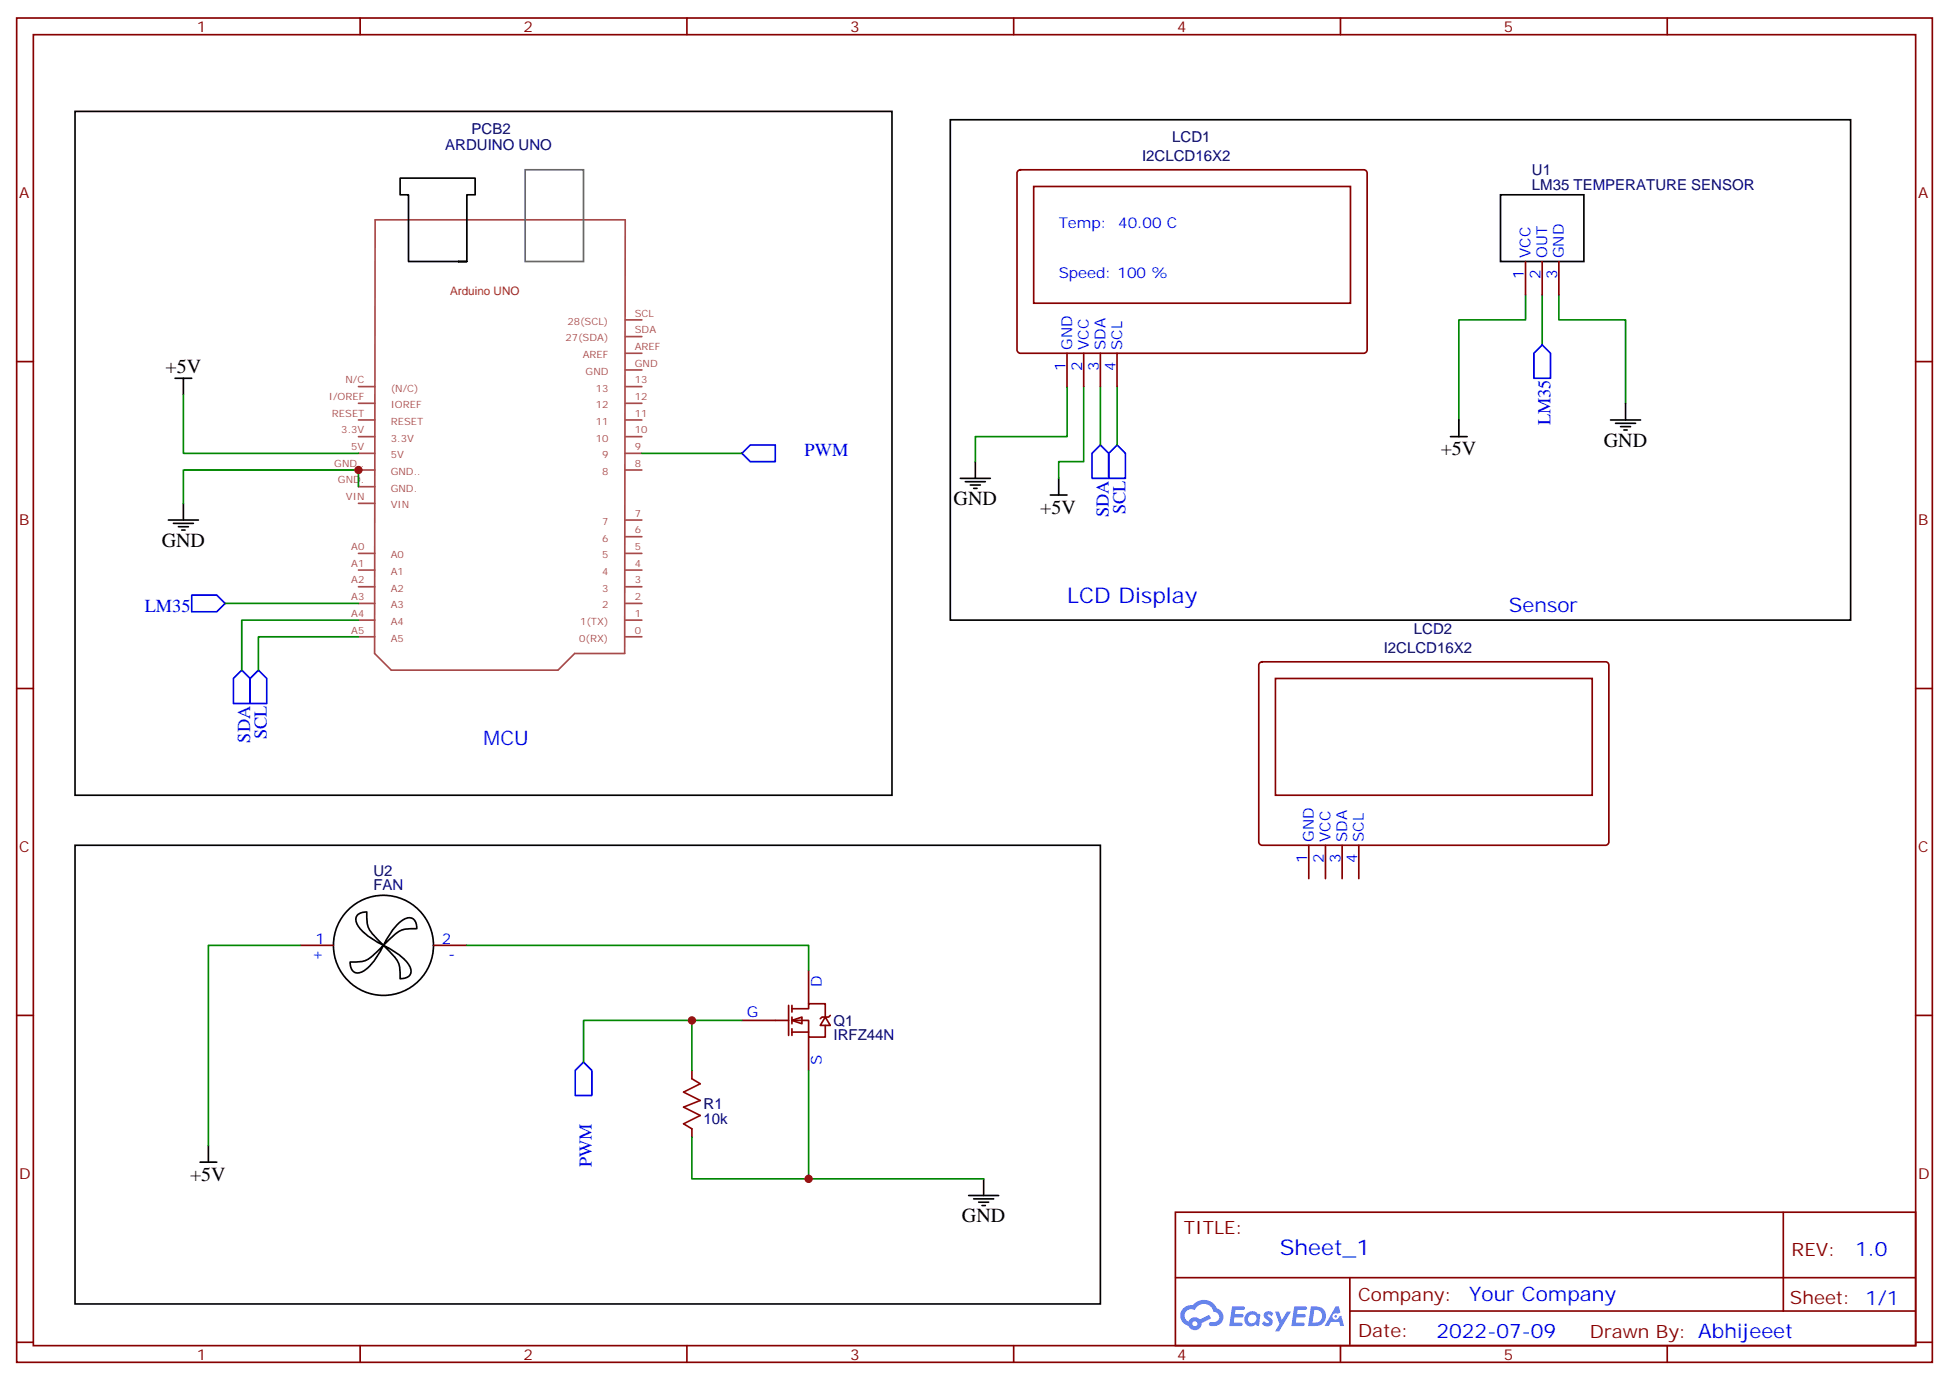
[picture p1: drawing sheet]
<svg xmlns="http://www.w3.org/2000/svg" width="412mm" height="292mm" viewBox="0 0 412 292" stroke-linecap="round" stroke-linejoin="round" font-family="sans-serif">
<g fill="none" stroke="#870000" stroke-width=".35">
<path d="M3.5 3.8h405.4v284.3h-405.4zM7.1 7.3h398.2v277.3h-398.2zM76.2 3.8v3.5M145.3 3.8v3.5M214.5 3.8v3.5M283.6 3.8v3.5M352.8 3.8v3.5M3.5 76.5h3.6M405.3 76.5h3.6M3.5 145.6h3.6M405.3 145.6h3.6M3.5 214.8h3.6"/>
<path d="M405.3 214.8h3.6M248.7 256.4h156.6v28.2h-156.6zM377.3 256.4v20.9M248.7 270.2h156.5M285.6 277.3h119.6M285.6 270.2v14.2M3.5 283.9h3.6M76.2 284.6v3.5M145.3 284.6v3.5M214.5 284.6v3.5M283.6 284.6v3.5M352.8 284.6v3.5"/>
<path d="M405.3 283.9h3.6"/>
</g>
<g fill="#5487ff">
<path d="M267.7 277.6a1.22 1.22 0 0 1 1.7 .2l-.4 .6a.47 .47 0 0 0-.3-.4 .47 .47 0 0 0-.5 .2v.1a1.55 1.55 0 0 1 1.1 1.5 1.34 1.34 0 0 1-2.3 .2l.5-.6 .7 .5a.29 .29 0 0 0 .3-.3 .29 .29 0 0 0-.2-.3 1.04 1.04 0 0 1-.6-1.7z"/>
<path d="M260.7 276.3h2.1a.43 .43 0 0 1 .5 .1 .43 .43 0 0 1 .1 .5l-.3 .2h-1.7l-.1 .8h1.5a.37 .37 0 0 1 .3 .4 .37 .37 0 0 1-.3 .4h-1.6l-.2 1.1h1.3a.43 .43 0 0 1 .5 0 .43 .43 0 0 1 .1 .5l-.3 .2h-2.5z"/>
<path d="M273.8 276.3h2.2a.43 .43 0 0 1 .4 .1 .43 .43 0 0 1 .1 .5l-.3 .2h-1.6l-.2 .8h1.6a.37 .37 0 0 1 .3 .4 .37 .37 0 0 1-.4 .4h-1.6l-.1 1.1h1.3a.43 .43 0 0 1 .4 0 .43 .43 0 0 1 .1 .5l-.3 .2h-2.4z"/>
<path d="M282.6 276.3h.7l.3 1.3-.6 .3a.69 .69 0 0 0-1 .3 .69 .69 0 0 0 .4 .9 .69 .69 0 0 0 .9-.6l.5-.2 .6 2.2h-.8l-.2-.9h-1.8l-.5 .9h-.8z"/>
<path d="M269.8 277.4h.8l.6 1.8 1.1-1.8h.9l-2.6 4.2h-.8l.9-1.5z"/>
<path d="M277.4 276.3l-.6 4.2h1.3a2.11 2.11 0 0 0 2.5-2.1 2.11 2.11 0 0 0-2.5-2.1zM278.1 277.1a1.39 1.39 0 0 1 1.7 1.4 1.39 1.39 0 0 1-1.8 1.3h-.3z"/>
<path d="M263.7 277.9a1.47 1.47 0 0 0-.1 2.1 1.47 1.47 0 0 0 2.1 .2l.7 .3 .3-2.3-.2-.3h-.4a1.49 1.49 0 0 0-2.4 0zM264.4 278.3a.92 .92 0 0 1 1.5 .5 .92 .92 0 0 1-1.3 1.1 .9 .9 0 0 1-.2-1.6z"/>
<path d="M250.4 276.7a2.18 2.18 0 0 0 1.1 3.7 1.44 1.44 0 0 0 1.6 .9 1.44 1.44 0 0 0 1.2-1.4l2-1.1-.5-.7-1.9 1a1.47 1.47 0 0 0-2.4 .4 1.39 1.39 0 0 1-.7-1.9 1.39 1.39 0 0 1 2-.5 2.08 2.08 0 0 1 2.2-1.3 2.08 2.08 0 0 1 1.8 1.7 1.07 1.07 0 0 1 1.2 1 1.07 1.07 0 0 1-1 1.1h-.7a.43 .43 0 0 0-.5 .4 .43 .43 0 0 0 .4 .5 2 2 0 0 0 2.4-1 2 2 0 0 0-.7-2.6l-.4-.2a2.98 2.98 0 0 0-5.1-.6l-1.1 .1zM252.3 280a.55 .55 0 0 1 1.1 0 .55 .55 0 0 1-1.1 0z"/>
<circle cx="282.6" cy="278.4" r=".26"/>
</g>
<g fill="none" stroke="#a64a4a" stroke-width=".35">
<path d="M79.4 46.5h52.9l-.1 91.7h-10.6l-3.5 3.5h-35.3l-3.5-3.5zM132.3 71.2h3.5M132.3 67.7h3.5M132.3 74.7h3.5M132.3 78.2h3.5M75.8 81.8h3.5M75.8 92.4h3.5M75.8 95.9h3.5M75.8 99.4h3.5M75.8 85.3h3.5M75.8 88.8h3.5M132.3 81.8h3.5"/>
<path d="M132.3 92.4h3.5M132.3 95.9h3.5M132.3 99.4h3.5M132.3 85.3h3.5M132.3 88.8h3.5M75.8 117.1h3.5M75.8 102.9h3.5M75.8 106.5h3.5M132.3 110h3.5M132.3 117.1h3.5M132.3 113.5h3.5M75.8 134.7h3.5"/>
<path d="M75.8 131.2h3.5M75.8 127.6h3.5M75.8 120.6h3.5M75.8 124.1h3.5M132.3 134.7h3.5M132.3 131.2h3.5M132.3 127.6h3.5M132.3 120.6h3.5M132.3 124.1h3.5"/>
</g>
<path d="M111.1 35.9h12.4v19.4h-12.4z" fill="none" stroke="#666" stroke-width=".35"/>
<path d="M201.1 25.3h190.5v105.9h-190.5zM97 55.3h-10.6v-14.1h-1.7v-3.5h15.8v3.5h-1.7v14.1h-1.8h1.8M317.5 41.2h17.6v14.1h-17.6zM306.9 92.4h3.5M308.7 88.8v3.6M340.8 88.8h6.3M341.8 89.5h4.3M342.9 90.2h2.1M343.6 90.9h.7M344 85.3v3.5" fill="none" stroke="#000" stroke-width=".35"/>
<path d="M322.8 62.4v5.3h-14.1v21.1M326.3 62.4v10.6M329.8 62.4v5.3h14.2v17.6" fill="none" stroke="#008700" stroke-width=".35"/>
<path d="M326.3 73l1.8 1.7v5.3h-3.5v-5.3z" fill="none" stroke="#00f" stroke-width=".35"/>
<path d="M322.8 55.3v7.1M326.3 55.3v7.1M329.8 55.3v7.1" fill="none" stroke="#870000" stroke-width=".35"/>
<g fill="#fff" stroke="#870000" stroke-width=".35">
<path d="M167.6 215.8l2.1-.7v1.4z"/>
<path d="M174.6 215.1l1.1 1.8h-2.1z"/>
</g>
<g fill="none" stroke="#870000" stroke-width=".35">
<path d="M215.4 36.1l.5-.2h72.7a.71 .71 0 0 1 .7 .7v37.4a.76 .76 0 0 1-.7 .7h-72.7a.76 .76 0 0 1-.7-.7v-37.4zM218.7 39.4h67.1v24.7h-67.1zM225.8 74.7v7.1M229.3 74.7v7.1M232.8 74.7v7.1M236.4 74.7v7.1M266.6 140.2l.5-.2h72.6a.71 .71 0 0 1 .7 .7v37.4a.76 .76 0 0 1-.7 .7h-72.6a.76 .76 0 0 1-.8-.7v-37.4zM269.9 143.5h67v24.7h-67zM276.9 178.8v7M280.5 178.8v7M284 178.8v7M287.5 178.8v7"/>
<path d="M63.5 200h7.1M91.7 200h7.1M157 215.8h9.9M166.9 212.7v6.3M167.6 213.4h3.5v-1.1h3.5v2.8M167.6 215.8h3.5v3.6h3.5v-2.5M167.6 218.3h3.5M167.6 212.7v1.4M167.6 215.1v1.4M167.6 217.6v1.4M171.1 205.2v7.1M171.1 219.4v7"/>
<path d="M175.7 214.8l-.4 .3h-1.4l-.3 .4M146.4 226.4v1.8M146.4 238.8v1.7"/>
</g>
<g fill="none" stroke="#000" stroke-width=".35">
<path d="M15.9 23.6h172.8v144.6h-172.8zM37 80h3.6M38.8 80v3.5M206.4 97.6v3.6M35.6 110h6.4M36.7 110.7h4.2M37.7 111.4h2.2M38.5 112.1h.7M38.8 106.5v3.5M203.2 101.2h6.3M204.3 101.9h4.2M205.3 102.6h2.1"/>
<path d="M206 103.3h.7M222.2 104.7h3.6M224 101.2v3.5M15.9 178.8h216.9v97h-216.9zM75.7 193.5l1.1-.5 .8-.1v1.1a4.8 4.8 0 0 0 1.7 4l1.8 2a14.1 14.1 0 0 1-5.4-4.2 1.77 1.77 0 0 1 0-2.3zM81.1 200a14.1 14.1 0 0 1 5.4 4.1 1.65 1.65 0 0 1 .4 1.8 1.65 1.65 0 0 1-1.4 1l-.8 .1v-1a4.8 4.8 0 0 0-1.7-4.1zM84.5 195.1a2.35 2.35 0 0 1 3.1-.6l.5 1.1 .1 .8h-1.1a4.8 4.8 0 0 0-4.1 1.7l-1.9 1.9a15.9 15.9 0 0 1 3.4-4.9zM74.1 203.5h1a4.8 4.8 0 0 0 4.1-1.7l1.9-1.8a14.1 14.1 0 0 1-4.1 5.4 1.65 1.65 0 0 1-1.8 .3 1.65 1.65 0 0 1-1-1.4zM42.3 245.8h3.6M44.1 242.3v3.5M205 252.9h6.3M206 253.6h4.3"/>
<path d="M207.1 254.3h2.1M207.8 255h.7M208.1 249.3v3.6"/>
<circle cx="81.1" cy="200" r="10.6"/>
</g>
<path d="M146.4 228.2l1.8 1-3.6 1.8 3.6 1.8-3.6 1.4 3.6 1.7-3.6 1.8 1.8 1.1" fill="none" stroke="#a10000" stroke-width=".35"/>
<g fill="none" stroke="#008700" stroke-width=".35">
<path d="M38.8 83.5v12.4h37M135.8 95.9h21.2M225.8 81.8v10.6h-19.4v5.2M229.3 81.8v15.8h-5.3v3.6M232.8 81.8v12.3M236.4 81.8v12.3M75.8 102.9v-3.5h-37v7.1M47.6 127.6h28.2M75.8 131.2h-24.6v10.5M75.8 134.7h-21.1v7M63.5 200h-19.4v42.3M98.8 200h72.3v5.2"/>
<path d="M146.4 215.8v10.6M157 215.8h-33.5v8.8M171.1 226.4v22.9h-24.7v-8.8M171.1 249.3h37"/>
</g>
<path d="M157 95.9l1.7-1.8h5.3v3.5h-5.3zM232.8 94.1l1.8 1.8v5.3h-3.5v-5.3zM236.4 94.1l1.7 1.8v5.3h-3.5v-5.3zM40.6 125.9h5.3l1.7 1.7-1.7 1.8h-5.3zM51.2 141.7l1.7 1.8v5.3h-3.5v-5.3zM54.7 141.7l1.7 1.8v5.3h-3.5v-5.3zM123.5 224.6l1.7 1.8v5.3h-3.5v-5.3z" fill="none" stroke="#00f" stroke-width=".35"/>
<g fill="#c00">
<circle cx="146.4" cy="215.8" r=".88"/>
<circle cx="171.1" cy="249.3" r=".88"/>
<circle cx="75.8" cy="99.4" r=".88"/>
</g>
<g font-size="4.6" fill="#00f">
<text x="225.8" y="127.6">LCD Display</text>
<text x="270.8" y="265.4">Sheet_1</text>
</g>
<g font-size="4.2">
<text x="35" y="78.9">+5V</text>
<text x="339.4" y="94.5">GND</text>
<text x="304.8" y="96.2">+5V</text>
<text x="201.8" y="106.8">GND</text>
<text x="220.1" y="108.7">+5V</text>
<text x="34.2" y="115.6">GND</text>
<text x="40.2" y="249.8">+5V</text>
<text x="203.6" y="258.5">GND</text>
</g>
<g font-size="4.2" fill="#00f">
<text x="319.3" y="129.4">Sensor</text>
<text x="102.3" y="157.6">MCU</text>
<text x="392.5" y="265.7">1.0</text>
<text x="310.9" y="275.2">Your Company</text>
<text x="304" y="283">2022-07-09</text>
</g>
<g font-size="3.9" fill="#00f">
<text x="328.1" y="89.9" transform="rotate(-90 328.1 89.9)">LM35</text>
<text x="170.3" y="96.5">PWM</text>
<text x="234.6" y="109.5" transform="rotate(-90 234.6 109.5)">SDA</text>
<text x="238.1" y="108.7" transform="rotate(-90 238.1 108.7)">SCL</text>
<text x="30.6" y="129.4">LM35</text>
<text x="52.9" y="157.1" transform="rotate(-90 52.9 157.1)">SDA</text>
<text x="56.4" y="156.3" transform="rotate(-90 56.4 156.3)">SCL</text>
<text x="125.2" y="246.9" transform="rotate(-90 125.2 246.9)">PWM</text>
</g>
<g font-size="3.9" fill="#800">
<text x="250.5" y="261">TITLE:</text>
<text x="379.1" y="265.7">REV:</text>
<text x="287.4" y="275.2">Company:</text>
<text x="378.7" y="275.8">Sheet: 1/1</text>
<text x="287.4" y="282.9">Date:</text>
<text x="336.4" y="282.9">Drawn By: Abhijeeet</text>
</g>
<g font-size="3.2" fill="#800">
<text x="41.6" y="6.8">1</text>
<text x="110.8" y="6.8">2</text>
<text x="179.9" y="6.8">3</text>
<text x="249.1" y="6.8">4</text>
<text x="318.2" y="6.8">5</text>
<text x="4.1" y="41.9">A</text>
<text x="405.9" y="41.9">A</text>
<text x="4.1" y="111.1">B</text>
<text x="405.9" y="111.1">B</text>
<text x="4.1" y="180.2">C</text>
<text x="405.9" y="180.2">C</text>
<text x="4.1" y="249.3">D</text>
<text x="405.9" y="249.3">D</text>
<text x="41.6" y="287.6">1</text>
<text x="110.8" y="287.6">2</text>
<text x="179.9" y="287.6">3</text>
<text x="249.1" y="287.6">4</text>
<text x="318.2" y="287.6">5</text>
</g>
<g font-size="3.2" fill="#000080">
<text x="99.8" y="28.3">PCB2</text>
<text x="94.2" y="31.8">ARDUINO UNO</text>
<text x="241.7" y="34.1">I2CLCD16X2</text>
<text x="248" y="30">LCD1</text>
<text x="324.1" y="40.1">LM35 TEMPERATURE SENSOR</text>
<text x="324.1" y="37">U1</text>
<text x="299.2" y="134.1">LCD2</text>
<text x="292.8" y="138.2">I2CLCD16X2</text>
<text x="79" y="185.4">U2</text>
<text x="79" y="188.3">FAN</text>
<text x="176.4" y="220">IRFZ44N</text>
<text x="176.4" y="216.9">Q1</text>
<text x="148.9" y="237.8">10k</text>
<text x="148.9" y="234.6">R1</text>
</g>
<g font-size="3.2" fill="#00f">
<text x="224" y="48.3">Temp:</text>
<text x="236.6" y="48.3">40.00 C</text>
<text x="224" y="58.8">Speed: 100 %</text>
<text x="322.4" y="59.1" transform="rotate(-90 322.4 59.1)">1</text>
<text x="323.8" y="54.6" transform="rotate(-90 323.8 54.6)">VCC</text>
<text x="326" y="59.1" transform="rotate(-90 326 59.1)">2</text>
<text x="327.4" y="54.6" transform="rotate(-90 327.4 54.6)">OUT</text>
<text x="329.5" y="59.1" transform="rotate(-90 329.5 59.1)">3</text>
<text x="330.9" y="54.6" transform="rotate(-90 330.9 54.6)">GND</text>
<text x="226.8" y="74" transform="rotate(-90 226.8 74)">GND</text>
<text x="230.4" y="74" transform="rotate(-90 230.4 74)">VCC</text>
<text x="233.9" y="74" transform="rotate(-90 233.9 74)">SDA</text>
<text x="237.4" y="74" transform="rotate(-90 237.4 74)">SCL</text>
<text x="225.4" y="78.5" transform="rotate(-90 225.4 78.5)">1</text>
<text x="229" y="78.5" transform="rotate(-90 229 78.5)">2</text>
<text x="232.5" y="78.5" transform="rotate(-90 232.5 78.5)">3</text>
<text x="236" y="78.5" transform="rotate(-90 236 78.5)">4</text>
<text x="278" y="178.1" transform="rotate(-90 278 178.1)">GND</text>
<text x="281.5" y="178.1" transform="rotate(-90 281.5 178.1)">VCC</text>
<text x="285" y="178.1" transform="rotate(-90 285 178.1)">SDA</text>
<text x="288.6" y="178.1" transform="rotate(-90 288.6 178.1)">SCL</text>
<text x="276.6" y="182.6" transform="rotate(-90 276.6 182.6)">1</text>
<text x="280.1" y="182.6" transform="rotate(-90 280.1 182.6)">2</text>
<text x="283.6" y="182.6" transform="rotate(-90 283.6 182.6)">3</text>
<text x="287.2" y="182.6" transform="rotate(-90 287.2 182.6)">4</text>
<text x="66" y="202.8">+</text>
<text x="66.8" y="199.6">1</text>
<text x="93.5" y="199.6">2</text>
<text x="94.9" y="202.8">-</text>
<text x="173.9" y="208.7" transform="rotate(-90 173.9 208.7)">D</text>
<text x="158" y="215.1">G</text>
<text x="173.9" y="225.4" transform="rotate(-90 173.9 225.4)">S</text>
</g>
<text font-size="2.5" fill="#c30" x="95.2" y="62.4">Arduino UNO</text>
<g font-size="2.1" fill="#a54b4b">
<text x="120.1" y="68.7">28(SCL)</text>
<text x="134.3" y="70.5">SDA</text>
<text x="134.3" y="67">SCL</text>
<text x="119.6" y="72.2">27(SDA)</text>
<text x="123.3" y="75.8">AREF</text>
<text x="134.3" y="74">AREF</text>
<text x="134.3" y="77.6">GND</text>
<text x="73.1" y="81.1">N/C</text>
<text x="82.7" y="82.8">(N/C)</text>
<text x="123.9" y="79.3">GND</text>
<text x="126.1" y="82.8">13</text>
<text x="134.3" y="81.1">13</text>
<text x="69.6" y="84.6">I/OREF</text>
<text x="70.2" y="88.1">RESET</text>
<text x="82.7" y="86.3">IOREF</text>
<text x="82.7" y="89.9">RESET</text>
<text x="126.1" y="86.3">12</text>
<text x="126.1" y="89.9">11</text>
<text x="134.3" y="84.6">12</text>
<text x="134.3" y="88.1">11</text>
<text x="72.2" y="91.7">3.3V</text>
<text x="74.3" y="95.2">5V</text>
<text x="82.7" y="93.4">3.3V</text>
<text x="126.1" y="93.4">10</text>
<text x="134.3" y="95.2">9</text>
<text x="134.3" y="91.7">10</text>
<text x="70.7" y="98.7">GND..</text>
<text x="82.7" y="96.9">5V</text>
<text x="82.7" y="100.5">GND..</text>
<text x="127.4" y="100.5">8</text>
<text x="127.4" y="96.9">9</text>
<text x="134.3" y="98.7">8</text>
<text x="71.5" y="102.2">GND.</text>
<text x="73.2" y="105.8">VIN</text>
<text x="82.7" y="104">GND.</text>
<text x="82.7" y="107.5">VIN</text>
<text x="127.4" y="111">7</text>
<text x="134.3" y="109.3">7</text>
<text x="134.3" y="112.8">6</text>
<text x="74.3" y="116.4">A0</text>
<text x="74.3" y="119.9">A1</text>
<text x="82.7" y="118.1">A0</text>
<text x="127.4" y="118.1">5</text>
<text x="127.4" y="114.6">6</text>
<text x="134.3" y="119.9">4</text>
<text x="134.3" y="116.4">5</text>
<text x="74.3" y="123.4">A2</text>
<text x="82.7" y="121.6">A1</text>
<text x="82.7" y="125.1">A2</text>
<text x="127.4" y="121.6">4</text>
<text x="127.4" y="125.1">3</text>
<text x="134.3" y="123.4">3</text>
<text x="74.3" y="126.9">A3</text>
<text x="74.3" y="130.5">A4</text>
<text x="82.7" y="128.7">A3</text>
<text x="127.4" y="128.7">2</text>
<text x="134.3" y="130.5">1</text>
<text x="134.3" y="126.9">2</text>
<text x="74.3" y="134">A5</text>
<text x="82.7" y="132.2">A4</text>
<text x="82.7" y="135.7">A5</text>
<text x="122.6" y="135.7">0(RX)</text>
<text x="122.7" y="132.2">1(TX)</text>
<text x="134.3" y="134">0</text>
</g>
</svg>
